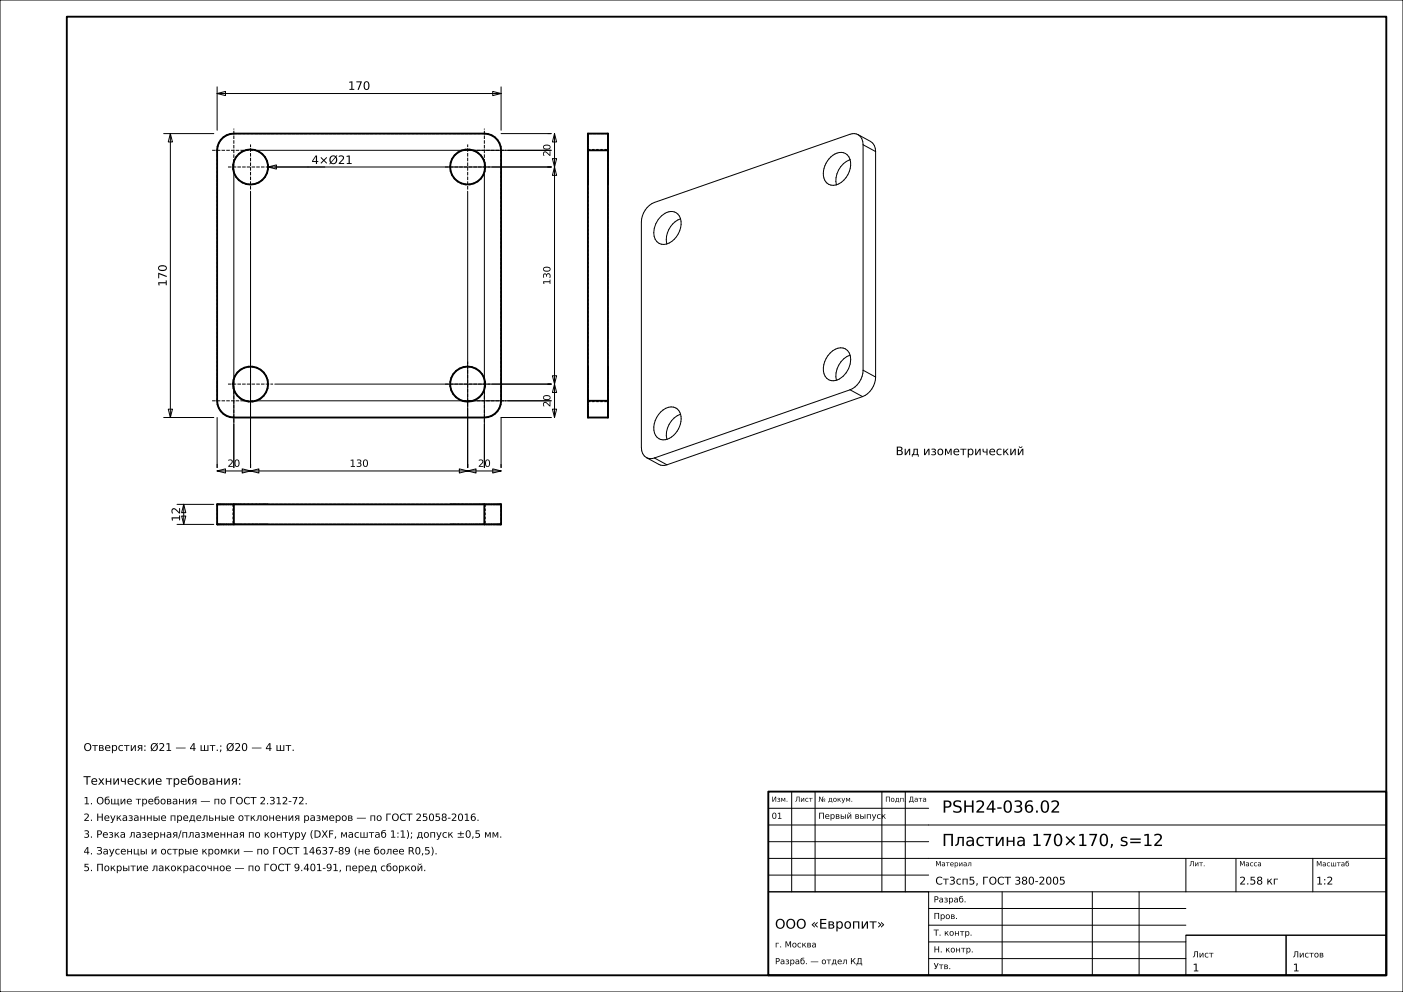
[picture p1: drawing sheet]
<svg xmlns="http://www.w3.org/2000/svg" width="420mm" height="297mm" viewBox="0 0 420 297" stroke-linecap="round" stroke-linejoin="round" font-family="sans-serif">
<g fill="none" stroke="#000" stroke-width=".3">
<path d="M0 0h420v297h-420zM49 40h15M51 40l.6 2.5h-1.2zM51 40v85M65 28l2.5-.6v1.2zM65 26v13M65 28h85M147.5 27.4l2.5 .6-2.5 .6zM150 26v13M150 40h15M166 40l.6 2.5h-1.2zM166 40v85"/>
<path d="M70 52v88M75 57.2v82.8M77 45h88M80.3 50l2.4-.6v1.2zM80.3 50h84.7M140 57.2v82.8M145 52v88M165.4 47.5h1.2l-.6 2.5zM166 50l.6 2.5h-1.2zM248.7 47a3.4 3.4 0 0 1 5.4 0 6.3 6.3 0 0 1-4.6 8.5 3.3 3.3 0 0 1-3-4.4l.8-2.2zM254.5 47.8a6.6 6.6 0 0 0-4.1 7.5M256.9 40.3l3.7 2a3.3 3.3 0 0 1 1.5 3.1"/>
<path d="M256.9 40.3a2.92 2.92 0 0 0-2.4-.1l-58.6 20.4a6.5 6.5 0 0 0-3.9 5.9v67.5a3.3 3.3 0 0 0 1.5 3M256.9 40.3a3.3 3.3 0 0 1 1.5 3M258.4 43.3v67.5M258.4 43.3l3.7 2.1M262.1 45.4v67.5M198 64.6a3.4 3.4 0 0 1 5.4 .1 6.3 6.3 0 0 1-4.7 8.5 3.1 3.1 0 0 1-3-3.5 7.1 7.1 0 0 1 2.3-5.1zM203.7 65.5a6.7 6.7 0 0 0-4.1 7.5M82.3 115h82.7M165.4 112.5h1.2l-.6 2.5zM166 115l.6 2.5h-1.2zM248.5 105.7a3.7 3.7 0 0 1 5.2-.7 6.1 6.1 0 0 1-2.4 8.5 3.1 3.1 0 0 1-3.6 0 3.1 3.1 0 0 1-1.2-3.3 7.2 7.2 0 0 1 2-4.5zM254.5 116.7l-58.6 20.4"/>
<path d="M254.5 116.7l3.7 2M254.5 106.3a6.7 6.7 0 0 0-4.1 7.5M258.2 118.7l-58.5 20.5M258.4 110.8a6.5 6.5 0 0 1-3.9 5.9M258.4 110.8l3.7 2.1M262.1 112.9a6.5 6.5 0 0 1-3.9 5.8M49 125h15M50.4 122.5h1.2l-.6 2.5zM65 125v15M77 120h88M165 125h-15v15M165.4 122.5h1.2l-.6 2.5z"/>
<path d="M193.5 137l3.8 2.1a2.92 2.92 0 0 0 2.4 .1M193.5 137a2.92 2.92 0 0 0 2.4 .1M195.9 137.1l3.8 2.1M197.8 123.4a3.5 3.5 0 0 1 5.4-.5 6.2 6.2 0 0 1-4.7 8.8 3.5 3.5 0 0 1-2.6-4.8 7.3 7.3 0 0 1 1.9-3.5zM203.7 124a6.7 6.7 0 0 0-4.1 7.5M53 157h11M53 151h11M54.4 154.5h1.2l-.6 2.5zM55 151l.6 2.5h-1.2zM55 151v6M65 141l2.5-.6v1.2zM65 141h85"/>
<path d="M72.5 140.4l2.5 .6-2.5 .6zM75 141l2.5-.6v1.2zM137.5 140.4l2.5 .6-2.5 .6zM140 141l2.5-.6v1.2zM147.5 140.4l2.5 .6-2.5 .6zM237 237v30M244 237v30M264 237v30M271 237v30M230 257h185M230 252h48M230 247h185"/>
<path d="M230 242h48M355 257v10M370 257v10M393 257v10M230 267h48v25h-48zM230 267h185M230 262h48M278 277h77M278 272h77M300 267v25M327 267v25M341 267v25"/>
<path d="M278 287h77M278 282h77M355 280h30v12h-30zM355 280h60M385 280h30v12h-30z"/>
</g>
<g fill="none" stroke="#000" stroke-width=".56">
<path d="M20 5h395v287h-395zM176 40h6v85h-6zM66.9 41.1l.9-.6 2.2-.5h75a5 5 0 0 1 5 5v75a5 5 0 0 1-5 5h-75a5 5 0 0 1-5-5v-75a5 5 0 0 1 1.9-3.9zM176 45h6M176 120h6M65 151h85v6h-85zM70 151v6M145 151v6M230 237h185v55h-185z"/>
<circle cx="75" cy="50" r="5.2"/>
<circle cx="140" cy="50" r="5.2"/>
<circle cx="75" cy="115" r="5.3"/>
<circle cx="140" cy="115" r="5.2"/>
</g>
<g fill="none" stroke="#000" stroke-width=".3" stroke-dasharray=".7 .5" stroke-linecap="butt">
<path d="M145 40l1.1 .1M145 40h-75M182 40h-6M65 45l.1-1.1M65 45v75M65.1 43.9l.4-1.1M65.5 42.8l.6-.9M66.1 41.9l.8-.8M66.9 41.1l.9-.6M67.8 40.5l1.1-.4M68.9 40.1l1.1-.1M69.8 50.6v-1.2"/>
<path d="M69.8 49.4l.3-1.3M70.1 51.9l-.3-1.3M70.1 48.1l.6-1.1M70.7 53l-.6-1.1M70.7 47l.8-.9M71.5 53.9l-.8-.9M71.5 46.1l1.1-.7M72.6 54.6l-1.1-.7M72.6 45.4l1.1-.5M73.7 55.1l-1.1-.5M73.7 44.9l1.3-.1M75 44.8l1.3 .1"/>
<path d="M75 55.3l-1.3-.2M76.3 44.9l1.1 .5M76.3 55.1l-1.3 .2M77.4 45.4l1.1 .7M77.4 54.6l-1.1 .5M78.5 46.1l.8 .9M78.5 53.9l-1.1 .7M79.3 47l.6 1.1M79.3 53l-.8 .9M79.9 48.1l.3 1.3M79.9 51.9l-.6 1.1M80.2 49.4v1.2"/>
<path d="M80.2 50.6l-.3 1.3M134.8 50l.1-1.3M134.9 51.3l-.1-1.3M134.9 48.7l.5-1.1M135.4 52.4l-.5-1.1M135.4 47.6l.7-1.1M136.1 53.5l-.7-1.1M136.1 46.5l.9-.8M137 54.3l-.9-.8M137 45.7l1.1-.6M138.1 54.9l-1.1-.6M138.1 45.1l1.3-.3"/>
<path d="M139.4 55.2l-1.3-.3M139.4 44.8h1.2M140.6 55.2h-1.2M140.6 44.8l1.3 .3M141.9 54.9l-1.3 .3M141.9 45.1l1.1 .6M143 54.3l-1.1 .6M143 45.7l.9 .8M143.9 53.5l-.9 .8M143.9 46.5l.7 1.1M144.6 52.4l-.7 1.1M144.6 47.6l.5 1.1"/>
<path d="M145.1 51.3l-.5 1.1M145.1 48.7l.1 1.3M145.2 50l-.1 1.3M146.1 40.1l1.1 .4M147.2 40.5l.9 .6M148.1 41.1l.8 .8M148.9 41.9l.6 .9M149.5 42.8l.4 1.1M149.9 43.9l.1 1.1M176 44.8h6M176 44.8v.1M176 44.9v.4"/>
<path d="M176 45.3v.6M176 45.9v.8M176 46.7v1M176 47.7v1.1M176 48.8v1.2M176 50v1.2M176 51.2v1.1M176 52.3v1M176 53.3v.8M176 54.1v.6M176 54.7v.4M176 55.1v.2"/>
<path d="M176 55.3v-.2M176 55.1v-.4M176 54.7v-.6M176 54.1v-.8M176 53.3v-1M176 52.3v-1.1M176 51.2v-1.2M176 50v-1.2M176 48.8v-1.1M176 47.7v-1M176 46.7v-.8M176 45.9v-.6"/>
<path d="M176 45.3v-.4M176 44.9v-.1M176 50v-.6M176 49.4v-.6M176 48.8v-.5M176 48.3v-.6M176 47.7v-.5M176 47.2v-.5M176 46.7v-.4M176 46.3v-.4M176 45.9v-.3M176 45.6v-.3"/>
<path d="M176 45.3v-.3M176 45v-.1M176 55.3v-.1M176 55.2v-.1M176 55.1v-.1M176 55v-.3M176 54.7v-.3M176 54.4v-.3M176 54.1v-.4M176 53.7v-.4M176 53.3v-.5M176 52.8v-.5"/>
<path d="M176 52.3v-.6M176 51.7v-.5M176 51.2v-.6M176 50.6v-.6M176 45v75M176 40v.1M176 40.1v.2M176 40.3v.2M176 40.5v.3M176 40.8v.3M176 41.1v.4M176 41.5v.4"/>
<path d="M176 41.9v.4M176 42.3v.5M176 42.8v.5M176 43.3v.6M176 43.9v.5M176 44.4v.6M182 44.8v.1M182 44.9v.4M182 45.3v.6M182 45.9v.8M182 46.7v1M182 47.7v1.1"/>
<path d="M182 48.8v1.2M182 50v1.2M182 51.2v1.1M182 52.3v1M182 53.3v.8M182 54.1v.6M182 54.7v.4M182 55.1v.2M182 55.3v-.2M182 55.1v-.4M182 54.7v-.6M182 54.1v-.8"/>
<path d="M182 53.3v-1M182 52.3v-1.1M182 51.2v-1.2M182 50v-1.2M182 48.8v-1.1M182 47.7v-1M182 46.7v-.8M182 45.9v-.6M182 45.3v-.4M182 44.9v-.1M182 50v.6M182 50.6v.6"/>
<path d="M182 51.2v.5M182 51.7v.6M182 52.3v.5M182 52.8v.5M182 53.3v.4M182 53.7v.4M182 54.1v.3M182 54.4v.3M182 54.7v.3M182 55v.1M182 55.1v.1M182 55.2v.1"/>
<path d="M182 44.9v.1M182 45v.3M182 45.3v.3M182 45.6v.3M182 45.9v.4M182 46.3v.4M182 46.7v.5M182 47.2v.5M182 47.7v.6M182 48.3v.5M182 48.8v.6M182 49.4v.6"/>
<path d="M182 45v-.6M182 44.4v-.5M182 43.9v-.6M182 43.3v-.5M182 42.8v-.5M182 42.3v-.4M182 41.9v-.4M182 41.5v-.4M182 41.1v-.3M182 40.8v-.3M182 40.5v-.2M182 40.3v-.2"/>
<path d="M182 40.1v-.1M182 45v75M69.8 115l.1-1.3M69.9 113.7l.5-1.1M69.9 116.3l-.1-1.3M70.4 112.6l.7-1.1M70.4 117.4l-.5-1.1M71.1 111.5l.9-.8M71.1 118.5l-.7-1.1M72 110.7l1.1-.6M72 119.3l-.9-.8M73.1 110.1l1.3-.3"/>
<path d="M73.1 119.9l-1.1-.6M74.4 109.8h1.2M75.6 109.8l1.3 .3M76.9 110.1l1.1 .6M76.9 119.9l-1.3 .3M78 110.7l.9 .8M78 119.3l-1.1 .6M78.9 111.5l.7 1.1M78.9 118.5l-.9 .8M79.6 112.6l.5 1.1M79.6 117.4l-.7 1.1M80.1 113.7l.2 1.3"/>
<path d="M80.1 116.3l-.5 1.1M80.3 115l-.2 1.3M134.8 115.6v-1.2M134.8 114.4l.3-1.3M135.1 116.9l-.3-1.3M135.1 113.1l.6-1.1M135.7 118l-.6-1.1M135.7 112l.8-.9M136.5 118.9l-.8-.9M136.5 111.1l1.1-.7M137.6 119.6l-1.1-.7M137.6 110.4l1.1-.5"/>
<path d="M138.7 109.9l1.3-.2M140 109.7l1.3 .2M141.3 109.9l1.1 .5M142.4 110.4l1.1 .7M142.4 119.6l-1.1 .5M143.5 111.1l.8 .9M143.5 118.9l-1.1 .7M144.3 112l.6 1.1M144.3 118l-.8 .9M144.9 113.1l.3 1.3M144.9 116.9l-.6 1.1M145.2 114.4v1.2"/>
<path d="M145.2 115.6l-.3 1.3M176 115v.6M176 115.6v.6M176 116.2v.5M176 116.7v.6M176 117.3v.5M176 117.8v.5M176 118.3v.4M176 118.7v.4M176 119.1v.3M176 119.4v.3M176 119.7v.3"/>
<path d="M176 120v.1M176 119.7v-.6M176 119.1v-.8M176 118.3v-1M176 117.3v-1.1M176 116.2v-1.2M176 115v-1.2M176 113.8v-1.1M176 112.7v-1M176 111.7v-.8M176 110.9v-.6M176 110.3v-.4"/>
<path d="M176 109.9v-.2M176 109.7v.1M176 109.8v.1M176 109.9v.1M176 110v.3M176 110.3v.3M176 110.6v.3M176 110.9v.4M176 111.3v.4M176 111.7v.5M176 112.2v.5M176 112.7v.6"/>
<path d="M176 113.3v.5M176 113.8v.6M176 114.4v.6M176 109.7v.2M176 109.9v.4M176 110.3v.6M176 110.9v.8M176 111.7v1M176 112.7v1.1M176 113.8v1.2M176 115v1.2M176 116.2v1.1"/>
<path d="M176 117.3v1M176 118.3v.8M176 119.1v.6M176 119.7v.4M182 115v-.6M182 114.4v-.6M182 113.8v-.5M182 113.3v-.6M182 112.7v-.5M182 112.2v-.5M182 111.7v-.4M182 111.3v-.4"/>
<path d="M182 110.9v-.3M182 110.6v-.3M182 110.3v-.3M182 110v-.1M182 109.9v-.1M182 109.8v-.1M182 109.7v.2M182 109.9v.4M182 110.3v.6M182 110.9v.8M182 111.7v1M182 112.7v1.1"/>
<path d="M182 113.8v1.2M182 115v1.2M182 116.2v1.1M182 117.3v1M182 118.3v.8M182 119.1v.6M182 119.7v.4M182 120v-.3M182 119.7v-.3M182 119.4v-.3M182 119.1v-.4M182 118.7v-.4"/>
<path d="M182 118.3v-.5M182 117.8v-.5M182 117.3v-.6M182 116.7v-.5M182 116.2v-.6M182 115.6v-.6M182 119.7v-.6M182 119.1v-.8M182 118.3v-1M182 117.3v-1.1M182 116.2v-1.2M182 115v-1.2"/>
<path d="M182 113.8v-1.1M182 112.7v-1M182 111.7v-.8M182 110.9v-.6M182 110.3v-.4M182 109.9v-.2M65.1 121.1l-.1-1.1M65.5 122.2l-.4-1.1M66.1 123.1l-.6-.9M66.9 123.9l-.8-.8M67.8 124.5l-.9-.6M68.9 124.9l-1.1-.4"/>
<path d="M70 125l-1.1-.1M70 125h75M74.4 120.2l-1.3-.3M75.6 120.2h-1.2M138.7 120.1l-1.1-.5M140 120.3l-1.3-.2M141.3 120.1l-1.3 .2M146.1 124.9l-1.1 .1M147.2 124.5l-1.1 .4M148.1 123.9l-.9 .6M148.9 123.1l-.8 .8M149.5 122.2l-.6 .9"/>
<path d="M149.9 121.1l-.4 1.1M150 120l-.1 1.1M150 120v-75M176 120.1v.1M176 120.2v.1M176 120.3v-.2M176 120.1v-.4M176 120.3h6M176 120.1v.2M176 120v.6M176 120.6v.5M176 121.1v.6"/>
<path d="M176 121.7v.5M176 122.2v.5M176 122.7v.4M176 123.1v.4M176 123.5v.4M176 123.9v.3M176 124.2v.3M176 124.5v.2M176 124.7v.2M176 124.9v.1M176 125h6M182 120.1v.2"/>
<path d="M182 120.3v-.1M182 120.2v-.1M182 120.1v-.1M182 120.3v-.2M182 120.1v-.4M182 125v-.1M182 124.9v-.2M182 124.7v-.2M182 124.5v-.3M182 124.2v-.3M182 123.9v-.4M182 123.5v-.4"/>
<path d="M182 123.1v-.4M182 122.7v-.5M182 122.2v-.5M182 121.7v-.6M182 121.1v-.5M182 120.6v-.6M65 151v6M65 157h.1M65.1 151h-.1M65.1 157h.2M65.3 151h-.2M65.3 157h.2"/>
<path d="M65.5 151h-.2M65.5 157h.3M65.8 151h-.3M65.8 157h.3M66.1 151h-.3M66.1 157h.4M66.5 151h-.4M66.5 157h.4M66.9 151h-.4M66.9 157h.4M67.3 151h-.4M67.3 157h.5"/>
<path d="M67.8 151h-.5M67.8 157h.5M68.3 151h-.5M68.3 157h.6M68.9 151h-.6M68.9 157h.5M69.4 151h-.5M69.4 157h.6M69.8 151h.1M69.8 151v6M69.8 157h.1M69.9 157h-.1"/>
<path d="M69.9 157h.1M69.9 151h-.1M69.9 151h.4M69.9 157h.4M70 151h-.6M70 157h.3M70 151h-.1M70.3 157h-.4M70.3 157h.3M70.3 151h-.3M70.3 151h.6M70.3 157h.6"/>
<path d="M70.3 151h-.4M70.6 157h.3M70.6 151h-.3M70.9 157h-.6M70.9 157h.4M70.9 151h-.3M70.9 151h.8M70.9 157h.8M70.9 151h-.6M71.3 157h.4M71.3 151h-.4M71.7 157h-.8"/>
<path d="M71.7 157h.5M71.7 151h-.4M71.7 151h1M71.7 157h1M71.7 151h-.8M72.2 157h.5M72.2 151h-.5M72.7 157h-1M72.7 157h.6M72.7 151h-.5M72.7 151h1.1M72.7 157h1.1"/>
<path d="M72.7 151h-1M73.3 157h.5M73.3 151h-.6M73.8 157h-1.1M73.8 157h.6M73.8 151h-.5M73.8 151h1.2M73.8 157h1.2M73.8 151h-1.1M74.4 157h.6M74.4 151h-.6M75 157h.6"/>
<path d="M75 157h-1.2M75 151h-.6M75 151h1.2M75 157h1.2M75 151h-1.2M75.6 157h.6M75.6 151h-.6M76.2 157h.5M76.2 157h-1.2M76.2 151h1.1M76.2 151h-.6M76.2 157h1.1"/>
<path d="M76.2 151h-1.2M76.7 157h.6M76.7 151h-.5M77.3 157h.5M77.3 157h-1.1M77.3 151h1M77.3 151h-.6M77.3 157h1M77.3 151h-1.1M77.8 157h.5M77.8 151h-.5M78.3 157h.4"/>
<path d="M78.3 157h-1M78.3 151h.8M78.3 151h-.5M78.3 157h.8M78.3 151h-1M78.7 157h.4M78.7 151h-.4M79.1 157h.3M79.1 157h-.8M79.1 151h.6M79.1 151h-.4M79.1 157h.6"/>
<path d="M79.1 151h-.8M79.4 157h.3M79.4 151h-.3M79.7 157h.3M79.7 157h-.6M79.7 151h.4M79.7 151h-.3M79.7 157h.4M79.7 151h-.6M80 157h.1M80 151h-.3M80.1 157h.1"/>
<path d="M80.1 157h-.4M80.1 151h.2M80.1 151h-.1M80.1 157h.2M80.1 151h-.4M80.2 157h.1M80.2 151h-.1M80.3 157h-.2M80.3 151h-.1M80.3 151h-.2M134.8 157h.1M134.8 151h.1"/>
<path d="M134.9 157h-.1M134.9 157h.4M134.9 151h-.1M134.9 151h.1M134.9 151h.4M135 157h-.1M135 151h.3M135.3 157h-.3M135.3 157h.6M135.3 151h-.4M135.3 151h.3M135.3 157h-.4"/>
<path d="M135.3 151h.6M135.6 157h-.3M135.6 151h.3M135.9 157h-.3M135.9 157h.8M135.9 151h-.6M135.9 151h.4M135.9 157h-.6M135.9 151h.8M136.3 157h-.4M136.3 151h.4M136.7 157h-.4"/>
<path d="M136.7 157h1M136.7 151h-.8M136.7 151h.5M136.7 157h-.8M136.7 151h1M137.2 157h-.5M137.2 151h.5M137.7 157h-.5M137.7 157h1.1M137.7 151h-1M137.7 151h.6M137.7 157h-1"/>
<path d="M137.7 151h1.1M138.3 157h-.6M138.3 151h.5M138.8 157h-.5M138.8 157h1.2M138.8 151h-1.1M138.8 151h.6M138.8 157h-1.1M138.8 151h1.2M139.4 157h-.6M139.4 151h.6M140 157h-.6"/>
<path d="M140 157h1.2M140 151h.6M140 151h-1.2M140 157h-1.2M140 151h1.2M140.6 157h-.6M140.6 151h.6M141.2 157h1.1M141.2 157h-.6M141.2 151h.5M141.2 151h-1.2M141.2 157h-1.2"/>
<path d="M141.2 151h1.1M141.7 157h-.5M141.7 151h.6M142.3 157h1M142.3 157h-.6M142.3 151h.5M142.3 151h-1.1M142.3 157h-1.1M142.3 151h1M142.8 157h-.5M142.8 151h.5M143.3 157h.8"/>
<path d="M143.3 157h-.5M143.3 151h.4M143.3 151h-1M143.3 157h-1M143.3 151h.8M143.7 157h-.4M143.7 151h.4M144.1 157h.6M144.1 157h-.4M144.1 151h.3M144.1 151h-.8M144.1 157h-.8"/>
<path d="M144.1 151h.6M144.4 157h-.3M144.4 151h.3M144.7 157h.4M144.7 157h-.3M144.7 151h.3M144.7 151h-.6M144.7 157h-.6M144.7 151h.4M145 157h-.3M145 151h.1M145 157h.6"/>
<path d="M145 151h-75M145 157h-75M145.1 157h.1M145.1 157h-.1M145.1 151h.1M145.1 151h-.4M145.1 157h-.4M145.2 157h-.1M145.2 151h-.1M145.2 151v6M145.6 151h-.6M145.6 157h.5"/>
<path d="M146.1 151h-.5M146.1 157h.6M146.7 151h-.6M146.7 157h.5M147.2 151h-.5M147.2 157h.5M147.7 151h-.5M147.7 157h.4M148.1 151h-.4M148.1 157h.4M148.5 151h-.4M148.5 157h.4"/>
<path d="M148.9 151h-.4M148.9 157h.3M149.2 151h-.3M149.2 157h.3M149.5 151h-.3M149.5 157h.2M149.7 151h-.2M149.7 157h.2M149.9 151h-.2M149.9 157h.1M150 151h-.1M150 157v-6"/>
</g>
<g fill="none" stroke="#000" stroke-width=".3" stroke-dasharray="1.1 .4" stroke-linecap="butt">
<path d="M63.5 45h13M68.3 50h13.5M70 51.5v-13M75 56.8v-13.5M133.2 50h13.6M138.5 45h13M140 56.8v-13.5M145 51.5v-13M68.3 115h13.5M133.2 115h13.6M63.5 120h13M70 126.5v-13"/>
<path d="M75 121.7v-13.4M138.5 120h13M140 121.7v-13.4M145 126.5v-13"/>
</g>
<g font-size="5">
<text x="282" y="243.3">PSH24-036.02</text>
<text x="282" y="253.3">Пластина 170×170, s=12</text>
</g>
<text font-size="4" x="232" y="278">ООО «Европит»</text>
<g font-size="3.5">
<text x="104.2" y="26.9">170</text>
<text x="93.3" y="49.1">4×Ø21</text>
<text x="49.9" y="85.8" transform="rotate(-90 49.9 85.8)">170</text>
<text x="268.1" y="136.3">Вид изометрический</text>
<text x="53.9" y="156.2" transform="rotate(-90 53.9 156.2)">12</text>
<text x="25" y="234.9">Технические требования:</text>
</g>
<g font-size="3.2">
<text x="25" y="224.8">Отверстия: Ø21 — 4 шт.; Ø20 — 4 шт.</text>
<text x="280" y="264.8">Ст3сп5, ГОСТ 380-2005</text>
<text x="371" y="264.8">2.58 кг</text>
<text x="394" y="264.8">1:2</text>
<text x="357" y="290.8">1</text>
<text x="387" y="290.8">1</text>
</g>
<g font-size="3">
<text x="164.8" y="46.9" transform="rotate(-90 164.8 46.9)">20</text>
<text x="164.8" y="85.4" transform="rotate(-90 164.8 85.4)">130</text>
<text x="164.8" y="121.9" transform="rotate(-90 164.8 121.9)">20</text>
<text x="68.1" y="139.8">20</text>
<text x="104.6" y="139.8">130</text>
<text x="143.1" y="139.8">20</text>
<text x="25" y="240.8">1. Общие требования — по ГОСТ 2.312-72.</text>
<text x="25" y="245.8">2. Неуказанные предельные отклонения размеров — по ГОСТ 25058-2016.</text>
<text x="25" y="250.8">3. Резка лазерная/плазменная по контуру (DXF, масштаб 1:1); допуск ±0,5 мм.</text>
<text x="25" y="255.8">4. Заусенцы и острые кромки — по ГОСТ 14637-89 (не более R0,5).</text>
<text x="25" y="260.8">5. Покрытие лакокрасочное — по ГОСТ 9.401-91, перед сборкой.</text>
</g>
<g font-size="2.5">
<text x="231" y="245.1">01</text>
<text x="245" y="245.1">Первый выпуск</text>
<text x="279.5" y="270.2">Разраб.</text>
<text x="279.5" y="275.1">Пров.</text>
<text x="279.5" y="280.1">Т. контр.</text>
<text x="232" y="283.6">г. Москва</text>
<text x="279.5" y="285.1">Н. контр.</text>
<text x="357" y="286.6">Лист</text>
<text x="387" y="286.6">Листов</text>
<text x="232" y="288.7">Разраб. — отдел КД</text>
<text x="279.5" y="290.1">Утв.</text>
</g>
<g font-size="2.1">
<text x="231" y="240">Изм.</text>
<text x="238" y="240">Лист</text>
<text x="245" y="240">№ докум.</text>
<text x="265" y="240">Подп.</text>
<text x="272" y="240">Дата</text>
<text x="280" y="259.3">Материал</text>
<text x="356" y="259.3">Лит.</text>
<text x="371" y="259.3">Масса</text>
<text x="394" y="259.4">Масштаб</text>
</g>
</svg>
